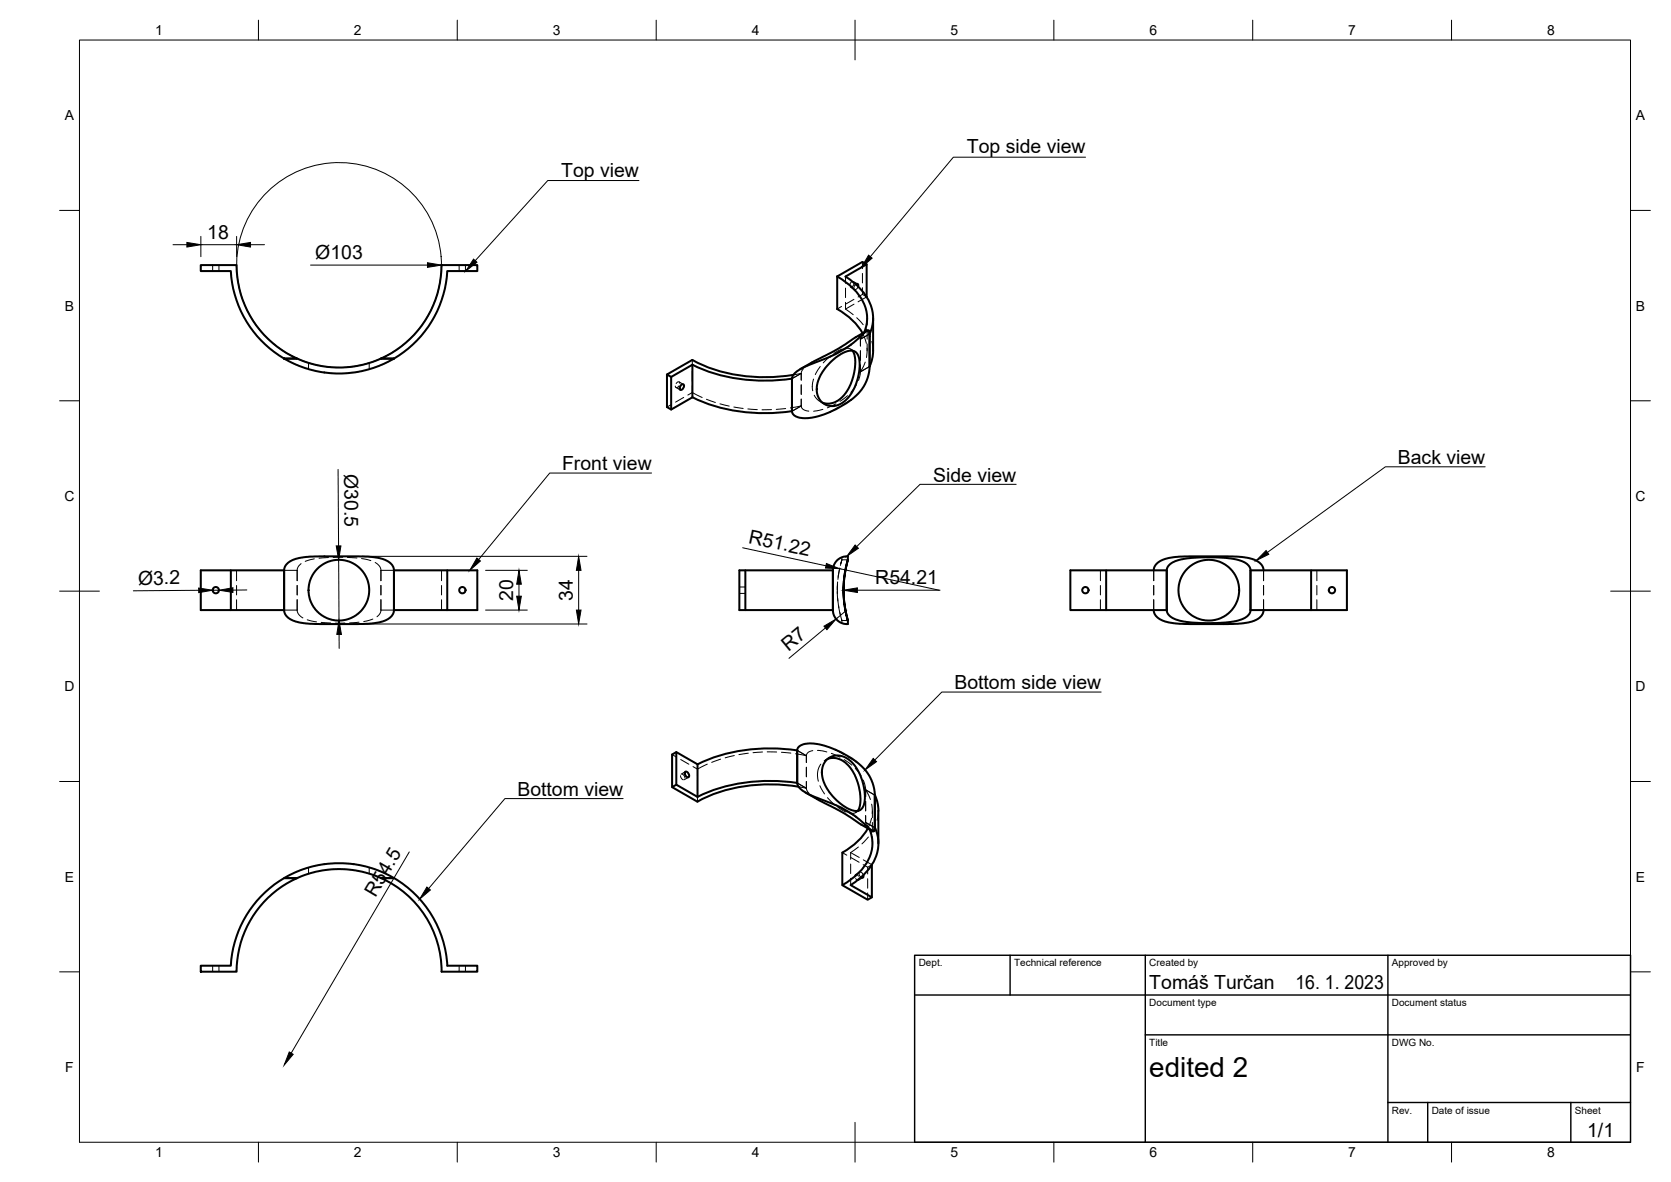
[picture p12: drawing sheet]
<svg xmlns="http://www.w3.org/2000/svg" width="420mm" height="297mm" viewBox="0 0 420 297" stroke-linecap="round" stroke-linejoin="round" font-family="sans-serif">
<g fill="none" stroke="#000" stroke-width=".51">
<path d="M50.5 66.6h9a25.8 25.8 0 0 0 15.2 23.5h-3.3a27.2 27.2 0 0 1-13.4-22h-7.5zM111 66.6h9v1.5h-7.5a27.2 27.2 0 0 1-13.4 22h-3.3a25.8 25.8 0 0 0 15.2-23.5zM210.5 69.5a13.8 13.8 0 0 1 7.5 9.3 8.8 8.8 0 0 1-.7 4.7M210.5 77.6a16.3 16.3 0 0 1 6.4 6.1M210.5 69.5l6.4-3.7 1 .6-5.3 3.1a13.7 13.7 0 0 1 6.9 9.7 9.4 9.4 0 0 1-.8 4.7M210.5 69.5v8.2M215.2 71.5l.5-.1 .1 .6M217.9 66.4v8.2M219.5 80v8.7l-.2 1.7-.6 1.7M71.4 90.1h3.3l3.1 1.2 3.6 .8a26.2 26.2 0 0 0 14.4-2h3.3l-2.6 1.3-3 1.2a27.1 27.1 0 0 1-15.4 .3l-3-1zM167.7 94.1v8.2l1.1 .6 5.3-3M168.8 94.7v8.2"/>
<path d="M171.2 96.8l.5-.2a.75 .75 0 0 1 .1 .9 .75 .75 0 0 1-.9 .3v-.5zM174.1 91.7l-5.3 3-1.1-.6 6.4-3.7a40 40 0 0 0 25.4 3.8M174.1 91.7v8.2M174.1 91.7a42.9 42.9 0 0 0 25.1 3.5M174.1 99.8a42.9 42.9 0 0 0 25.1 3.5M199.1 95.2l.4-1 .9-.9 1.9-1.1 3.2-1.3a30.4 30.4 0 0 0 12.3-7.6l.6-.3 .3 .6v8.9l-.6 2.7-1.1 2.1a17.3 17.3 0 0 1-8.2 6.2M199.1 95.2v8.1M208.8 91l2.7-2.1 1.6-.7 .9-.1 .8 .2 .7 .6 .5 1.2 .2 1.1-.2 2.2-.4 1.8-.6 2-.9 1.6-1 1.3-.9 .9-1.3 .7-1.4 .4-1.7-.3-1.2-.8-.8-1.2-.4-1.7 .1-1.8 .7-1.7 1.3-2.2zM214.4 88.1l.4 .8 .2 1.2v2.2l-.7 3-1.1 2.6-1.3 1.7-1.7 1.3-1.7 .5-1.7-.2M218 83.1l-3.1 1.8-4.1 2.7-9.6 5.2M199.1 103.3l.4 .9 .9 .6 1.4 .3 1.7-.1a17.7 17.7 0 0 0 5.3-1.5M58 143.3v10h13.4"/>
<path d="M58 153.3h-7.5v-10h20.9v10M71.4 153.3l.1 .7 .5 .8 .9 .7 .9 .5 2.5 .6 4.1 .2h10.8l4-.4 1.5-.4 1.4-.8 .7-.9 .3-1M71.4 153.3v-10l.4-1.2 1.1-1 1.4-.6 2.7-.5 3.4-.2 13.1 .2 2.7 .5 1.9 .9 .7 .9 .2 .7 .1 10.3M99.1 153.3v-10h20.9v10h-7.5M112.5 143.3v10h-13.4M185.9 143.3h23.5v10h-23.5zM187.4 143.3v10M209.4 153.3l.4 1.6 1.1 1.3 1.2 .5 1.1 .1v-.9M213.2 140.7v-.9l-1.1 .1-.8 .3-1 .8-.7 1.3-.2 1v10M213.2 140.7l-.7 3.2-.4 3.7 .3 4.8 .8 3.5-.8-3.2-.3-3.5 .2-4.3zM278.1 143.3v10h-9v-10h24.3v10M278.1 153.3h15.3"/>
<path d="M290.1 153.3l.1 .7 .4 .8 .9 .7 1 .5 2.5 .6 4.1 .2h10.8l4-.4 1.4-.4 1.4-.8 .8-.9 .2-1M290.1 143.3l.1-.6 .4-.8 .9-.8 1-.5 2.5-.6 4.1-.2h10.8l4 .4 1.4 .4 1.4 .8 .8 .9 .2 1M293.4 153.3l.5 1.2 .8 .7 1 .5 2.5 .6 4.9 .3 5-.2 3.3-.5 2.2-1 .6-.7 .2-.9M293.4 153.3v-10.2l.3-.8 1.3-1 1.9-.7 2.8-.4 3.4-.2 5 .2 2.6 .4 2.1 .7 1.3 1 .3 .8v10.2M314.4 153.3v-10h24.3v10h-9M329.7 143.3v10h-15.3M170.1 189v8.2M172.3 193.9a.92 .92 0 0 1 .8 1.4 .92 .92 0 0 1-.8-1.4zM175.4 192.1l-5.3-3.1-1.1 .6v8.2M175.4 192.1v8.2M200.4 196.8l.5 1.1 1.6 1.2 7.6 3.2M200.4 188.6l.4-.9 1-.6 1.4-.3 1.6 .1a21.4 21.4 0 0 1 13.6 7.8l1 2.1 .6 2.6v9l-.2 .4h-.6l-1.6-1.5a25.4 25.4 0 0 0-7.5-5"/>
<path d="M200.4 188.6v8.2M200.5 188.6a43 43 0 0 0-25.1 3.5M200.5 196.7a43 43 0 0 0-25.1 3.5M200.8 197.7a40.1 40.1 0 0 0-25.4 3.8l-6.4-3.7 1.1-.6 5.3 3.1M202.5 199.2l9.7 5.1 4.1 2.8 3 1.7M207.8 191l1.5-1 1.1-.1 1.2 .1 1 .4 1.1 .7 1.6 1.9 1 1.7 .6 1.6 .5 2.7v2.7l-.4 1.1-.7 .7-.5 .3h-.9l-2.2-.9-2.2-1.6-2.1-2.4-1.2-2.3-.5-2.1 .2-2.1zM208.1 190.7l1.5-.2 1.8 .4 1.6 1.2 1.3 1.6 1.3 2.9 .7 2.9v2.5l-.2 1-.4 .8M220 199.8l.6 1.7 .3 2.3M81.6 217.2l-3.1 .5-2.2 .7-2.2 .9-2.7 1.4h3.3l3.2-1.2 2.8-.7a25.5 25.5 0 0 1 15.1 1.9h3.3l-4.6-2.2a27.4 27.4 0 0 0-12.9-1.3M211.8 214.3v8.1l6.4 3.7 1-.6v-8.2M217.1 219.9l-.1 .6-.5-.1M218.2 208.2a16.3 16.3 0 0 1-6.4 6.1"/>
<path d="M218.6 208.4a9.7 9.7 0 0 1-3 11.2l-3.8 2.8M219.2 217.3h.1M220 208a10.1 10.1 0 0 1-2.5 11.5l-3.6 2.9 5.3 3.1M220.9 203.8v8.1M65.6 225.3l3.4-3 2.4-1.6h3.3a25.8 25.8 0 0 0-15.2 23.5h-9v-1.5h7.5a27.2 27.2 0 0 1 7.6-17.4zM111 244.2a25.7 25.7 0 0 0-15.2-23.5h3.3a27.3 27.3 0 0 1 13.4 22h7.5v1.5h-9"/>
<circle cx="54.3" cy="148.3" r=".79"/>
<circle cx="85.2" cy="148.3" r="7.6"/>
<circle cx="116.3" cy="148.3" r=".79"/>
<circle cx="272.9" cy="148.3" r=".79"/>
<circle cx="303.9" cy="148.3" r="7.6"/>
<circle cx="334.9" cy="148.3" r=".79"/>
</g>
<g fill="none" stroke="#000" stroke-width=".25">
<path d="M20 10.1h390v276.9h-390zM65 5.1v5M115 5.1v5M165 5.1v5M215 5.1v10M265 5.1v5M315 5.1v5M365 5.1v5M272.9 39.5h-33.2l-20.9 25M15 52.9h5M50.5 59.4v5.1M59.5 59.4v5.1"/>
<path d="M160.7 45.4h-23l-18.2 20.1M410 52.9h5M43.5 61.5h3.5M47 60.9l3.5 .6-3.5 .6zM50.5 61.5h9M53.5 66.6v1.5M55.1 66.6v1.5M59.5 61.5l3.5-.6v1.2zM63 61.5h3.5M78.1 66.6h29.4M107.5 66l3.5 .6-3.5 .6zM115.4 66.6v1.5"/>
<path d="M117 66.6v1.5M119.1 65.1l.8 .8-2.8 2.2zM211.6 77l-1.1 .7M212.6 77.7l1.9 1.4M212.6 69.5v1.7M212.6 72.4v2.4M212.6 76v1.7M213.8 72.1l1.1 .6M214.4 70.7l-.4 .3-.4 .8M214.6 70.7l1 .7M214.7 75.2l-2.1 1.2M214.7 76.4l-2.1 1.3"/>
<path d="M214.8 71.1l-.3 .7-.5 .4M215.2 71.4l-.4 .5a.52 .52 0 0 0 .1 .9 .52 .52 0 0 0 .7-.5l.2-.3M215.4 79.8l1.6 1.8M215.8 74.6l1.1-.6 1 .6-2.1 1.2M216.9 65.8v1.7M216.9 68.7v2.4M216.9 72.3v1.7M218 80v1.7M218.4 64.1l.9 .8-2.7 2.3zM77.6 91.2v1.6M92.8 91.2v1.6M170 97.4l1 .6"/>
<path d="M170.7 97l-.2 .2a.37 .37 0 0 1-.4 .2 .37 .37 0 0 1-.3-.4M170.8 96l1 .6M170.9 96.4a.47 .47 0 0 0-.4-.5 .47 .47 0 0 0-.5 .5M171.9 99.9l-2 1.2M174.1 98.6l2.5 1.3M174.1 90.5v1.7M174.1 93.4v2.3M174.1 96.9v1.7M174.1 98.6l-1.1 .7M201.5 93.8l-2 .4M201.5 93.8v1.7M201.5 96.7v2.4"/>
<path d="M201.5 93.8l-2.4 1.4M202 92.7l-.5 1.1M204.1 91.1l-1.2 .8M204.6 95.3l-.3 1.4v1.5M204.7 99.3a4.1 4.1 0 0 0 2.1 1.9M206.2 92.1l-1.2 2M208.7 89.5l-1.7 1.7M211.8 87.7l-2.1 1.1M212.9 87.5l.9 .2 .6 .4M213.1 99.4l-1.9 1.5M213.9 87.7l1 .7M214 86.6l-5.2 3"/>
<path d="M215.3 96.7l-1.3 1.9M215.5 84.6h.7l.1 .6M216.3 93.4l-.4 2.2M216.3 85.2v1.8M216.3 88.1v2.4M216.3 91.7v1.7M216.9 83.8l.9 2.5M217.3 83.5l-1 1.7M217.6 91l-1.3 2.4M217.7 82.6l1.1 2.1M218 87.5l-.1 2.3M218 82.9v2.3"/>
<path d="M218 86.4v1.7M218.7 92.1l-2.4 1.3M218.7 83.9l-2.4 1.3M219.2 85.8l.3 2.3M15 100.7h5M85 118l.1 19.2M163.8 118.9h-25.6l-17.8 21.7M168.8 101.6l-1.1 .7M177.6 100.3l2.3 .8M181 101.5l2.3 .6M184.5 102.3l2.4 .3M188 102.8l2.4 .1"/>
<path d="M194 102.9l-2.4 .1M197.5 102.7l-2.3 .2M201.5 102l.4 .8 1.5 .5M201.5 102l-2.8 .5M201.5 102l-2.4 1.3M201.5 100.3v1.7M206.2 100.9l1.1 .7M206.9 102.9l-2.3 .4M210.2 101.5l-2.2 1M210.9 102.3l-2.1 1.2M214 100.5l-2.1 1.2M373.4 117.3h-25.1l-29.6 21.5"/>
<path d="M410 100.7h5M84.5 137.2h1.2l-.5 3.5zM91 139.8h56.6M145.5 139.8l.6 3.5h-1.2zM186.7 137.7l21 4.5M215 137l.8 .8-2.9 2zM255.5 121.7h-24.2l-15.9 15.7M318.3 138.4l.7 .9-3.2 1.6zM15 148.6h10M50 147.8l3.5 .5-3.5 .6zM50 148.3l-16.5 .2M53.5 148.3h1.6"/>
<path d="M55.1 148.3l3.5-.6v1.2zM59.5 143.3v2.6M59.5 147.1v2.4M59.5 150.7v2.6M62.1 148.3h-3.5M71.4 153.3h3.3M71.4 143.3h3.3M74.7 153.3l.4 1.1 1.1 .9M74.7 143.3v2.6M74.7 147.1v2.4M74.7 150.7v2.6M75.7 141.7l-.7 .7-.3 .9"/>
<path d="M77.3 155.8l2.3 .5M79 140.4l-2.2 .7M80.8 156.4l2.3 .2M82.6 140.1l-2.4 .2M85.2 140.7v15.2M85.2 155.9l.7 3.5h-1.2zM85.3 159.4v3.5M86.2 140l-2.4 .1M86.7 156.6h-2.4M87.4 140.1l2.3 .1M90.3 156.4l-2.4 .1M90.9 140.4l2.3 .5"/>
<path d="M91 156.8h56.6M93.7 155.6l-2.2 .6M94.3 141.4l1.1 .9 .4 1M95.8 153.3l-.3 .9-.7 .8M95.8 143.3v2.6M95.8 147.1v2.4M95.8 150.7v2.6M95.8 153.3h3.3M95.8 143.3h3.3M111 143.3v2.6M111 147.1v2.4M111 150.7v2.6"/>
<path d="M119.9 140.2l.9 .8-2.7 2.3zM122.1 153.3h10.5M122.1 143.3h10.5M129.9 149.8h1.2l-.6 3.5zM130.5 143.3l.6 3.5h-1.2zM130.5 146.8v3M144.9 153.3h1.2l-.6 3.5zM145.5 143.3v10M185.9 149.1h1.5M185.9 147.5h1.5M207.2 157.4l3-1.8-2.3 2.6zM207.5 157.8l-9.1 7.6"/>
<path d="M207.8 141.6l3.3 1.3-3.5-.1zM210.5 148.6l.2 2.4M210.6 146.8v2.4M210.6 146.2l-.1 2.1M210.6 150.4l.3 2.3M210.8 152.2l.5 2.3M211.1 143.3l-.4 2.3M211.1 142.9l25 5.4M211.1 142.7l-.4 2.4M211.2 153.9l.5 2-.1-.2M211.4 141.6l.3-.9-.4 1.4M211.7 140v.7h1.5"/>
<path d="M212.1 148.3l3.5-.6v1.2zM212.9 153.3l-2.7 2.3M213.2 155.9h-1.5v.7M215.6 148.3h20.8M276.7 143.3v2.6M276.7 147.1v2.4M276.7 150.7v2.6M290.1 143.3v2.6M290.1 147.1v2.4M290.1 150.7v2.6M317.7 143.3v2.6M317.7 147.1v2.4"/>
<path d="M317.7 150.7v2.6M331.1 143.3v2.6M331.1 147.1v2.4M331.1 150.7v2.6M405 148.6h10M276.9 173.9h-40.1l-16.8 17.1M15 196.4h5M169 189.6l1.1 .7M171.1 194.9l.3 .8 .4 .3M171.2 190.9l2 1.2M171.5 194.5l.5 .4 .2 .7M172.3 193.9l-1 .6"/>
<path d="M173.1 195.3l-1 .6M174.2 192.6l1.2 .7M175.4 193.3v1.7M175.4 196.2v2.4M175.4 199.8v1.7M177.8 192l-2.4 1.3M181.2 190.8l-2.3 .8M184.6 189.9l-2.3 .5M188.2 189.3l-2.4 .3M191.7 189l-2.4 .2M192.9 188.9l2.4 .1M196.5 189l2.4 .3"/>
<path d="M200 189.4l2.8 .5M200.4 196.8l2.4 1.3M200.4 188.6l2.4 1.3M200.8 197.7l2 .4M202.8 198.1l.1 .5 .5 .7M202.8 189.9v1.7M202.8 192.8v2.4M202.8 196.4v1.7M204.4 188.6l-1.2 .4-.4 .9M205.5 188.6l2.4 .4M206.2 197.4l1.1 2.1M206.4 192v.1a5 5 0 0 0-.6 4.2"/>
<path d="M208.1 190.7l-.9 .5M208.6 190.4l-1 .6M209 189.3l2.2 1M210.1 188.4l2.1 1.2M212.3 190.9l1.9 1.4M213.2 190.2l2.1 1.2M215.1 193.1l1.4 1.9M217 196l.7 2.5M217.7 198.5l1.2 2.4M217.7 198.5v1.7M217.7 198.5l2.3 1.3M219.6 190.6l.8 .8-2.9 2.1z"/>
<path d="M410 196.4h5M77.6 218v1.6M92.8 218v1.5M102.9 214.1l-29.7 50.6M156.7 200.7h-29.7l-19.2 22.6M204.3 200.1l1.1 .7M208.1 200.5l1.6 1.6M210.1 202.3l5.2 3M210.7 202.9l2 1.2M211.8 214.3l1.1 .6M213.9 214.3l2.1 1.2M213.9 214.3v1.6"/>
<path d="M213.9 217.1v2.4M214 215.5l2 1.2M215.7 203.8l-.8 .5-1 .1M215.8 212.9l-1.9 1.4M216.2 219.2l-1.1 .6M216.3 203.6l-1.1 .6M217 217.3l1.2 .6M217.1 216.1l2.1 1.2-1 .6M217.1 219.9l-.1-.3a.52 .52 0 0 0-.8-.4 .52 .52 0 0 0-.1 .8l.4 .5M217.6 207l-.3 .5-.8-.3M217.7 206.7l.9 1.7M217.7 206.7l2.3 1.3"/>
<path d="M217.7 201.4v2.4M217.7 205v1.7M218.2 217.9v1.7M218.4 210.3l-1.7 1.8M219.1 205.6l-.9 2.6M219.2 202.1l.1 2.4M219.4 203.8v1.7M219.4 206.7v2.3M219.4 210.3v1.6M220.2 207.3l-1.1 2.1M220.9 203.8l-.4 2.3M107.3 222.9l.9 .8-2.7 2.3z"/>
<path d="M213.9 220.7v1.7M214.9 220.2a.47 .47 0 0 1 .5-.5 .47 .47 0 0 1 .5 .5M215.1 220.8l.3 .3a.37 .37 0 0 0 .4 .1 .37 .37 0 0 0 .3-.4M217 220.6l-1.1 .6M218.2 220.8v2.4M218.2 224.4v1.7M15 244.2h5M53.5 242.7v1.5M55.1 242.7v1.5M115.4 242.7v1.5M117 242.7v1.5M410 244.2h5"/>
<path d="M72.7 264.4l1 .6-2.2 2.7zM65 287v5M115 287v5M165 287v5M215 282.1v9.9M265 287v5M315 287v5M365 287v5"/>
<circle cx="85.2" cy="66.6" r="25.8"/>
</g>
<path d="M230 240.1h180v46.9h-180zM230 250h180M254 240.1v9.9M288 240.1v46.9M349 240.1v46.9M288 260.1h122M349 277.1h61M359 277.1v9.9M395 277.1v9.9" fill="none" stroke="#000" stroke-width=".36"/>
<g fill="#000">
<path d="M47 60.9l3.5 .6-3.5 .6zM59.5 61.5l3.5-.6v1.2zM107.5 66l3.5 .6-3.5 .6zM119.1 65.1l.8 .8-2.8 2.2zM218.4 64.1l.9 .8-2.7 2.3zM84.5 137.2h1.2l-.5 3.5zM215 137l.8 .8-2.9 2zM318.3 138.4l.7 .9-3.2 1.6zM50 147.8l3.5 .5-3.5 .6zM55.1 148.3l3.5-.6v1.2zM85.2 155.9l.7 3.5h-1.2zM119.9 140.2l.9 .8-2.7 2.3z"/>
<path d="M130.5 143.3l.6 3.5h-1.2zM129.9 149.8h1.2l-.6 3.5zM145.5 139.8l.6 3.5h-1.2zM144.9 153.3h1.2l-.6 3.5zM207.2 157.4l3-1.8-2.3 2.6zM207.8 141.6l3.3 1.3-3.5-.1zM212.1 148.3l3.5-.6v1.2zM219.6 190.6l.8 .8-2.9 2.1zM107.3 222.9l.9 .8-2.7 2.3zM72.7 264.4l1 .6-2.2 2.7z"/>
</g>
<text font-size="7" x="289" y="270.6">edited 2</text>
<g font-size="4.9">
<text x="243.1" y="38.5">Top side view</text>
<text x="141.1" y="44.4">Top view</text>
<text x="52.1" y="60">18</text>
<text x="79.3" y="65.1">Ø103</text>
<text x="86.6" y="119.2" transform="rotate(90 86.6 119.2)">Ø30.5</text>
<text x="141.3" y="118.2">Front view</text>
<text x="351.5" y="116.6">Back view</text>
<text x="234.6" y="121">Side view</text>
<text x="188" y="136.4" transform="rotate(12 188 136.4)">R51.22</text>
<text x="34.7" y="146.9">Ø3.2</text>
<text x="220.1" y="146.9">R54.21</text>
<text x="129" y="151" transform="rotate(-90 129 151)">20</text>
<text x="144" y="151" transform="rotate(-90 144 151)">34</text>
<text x="198.2" y="163.7" transform="rotate(-40 198.2 163.7)">R7</text>
<text x="240" y="173.2">Bottom side view</text>
<text x="130.1" y="200">Bottom view</text>
<text x="94.4" y="225.6" transform="rotate(-60 94.4 225.6)">R54.5</text>
<text x="289" y="248.5">Tomáš Turčan</text>
<text x="325.7" y="248.5">16. 1. 2023</text>
<text x="399.1" y="285.7">1/1</text>
</g>
<g font-size="3.5">
<text x="39" y="8.8">1</text>
<text x="89" y="8.8">2</text>
<text x="139" y="8.8">3</text>
<text x="189" y="8.8">4</text>
<text x="239" y="8.8">5</text>
<text x="289" y="8.8">6</text>
<text x="339" y="8.8">7</text>
<text x="389" y="8.8">8</text>
<text x="16.3" y="30.2">A</text>
<text x="411.3" y="30.2">A</text>
<text x="16.3" y="78">B</text>
<text x="411.3" y="78">B</text>
<text x="16.2" y="125.9">C</text>
<text x="411.2" y="125.9">C</text>
<text x="16.2" y="173.7">D</text>
<text x="411.2" y="173.7">D</text>
<text x="16.3" y="221.6">E</text>
<text x="411.3" y="221.6">E</text>
<text x="16.4" y="269.4">F</text>
<text x="411.4" y="269.4">F</text>
<text x="39" y="290.8">1</text>
<text x="89" y="290.8">2</text>
<text x="139" y="290.8">3</text>
<text x="189" y="290.8">4</text>
<text x="239" y="290.8">5</text>
<text x="289" y="290.8">6</text>
<text x="339" y="290.8">7</text>
<text x="389" y="290.8">8</text>
</g>
<g font-size="2.5">
<text x="231" y="242.9">Dept.</text>
<text x="255" y="242.9">Technical reference</text>
<text x="289" y="242.9">Created by</text>
<text x="350" y="242.9">Approved by</text>
<text x="289" y="252.8">Document type</text>
<text x="350" y="252.8">Document status</text>
<text x="289" y="262.9">Title</text>
<text x="350" y="262.9">DWG No.</text>
<text x="350" y="279.9">Rev.</text>
<text x="360" y="279.9">Date of issue</text>
<text x="396" y="279.9">Sheet</text>
</g>
</svg>
